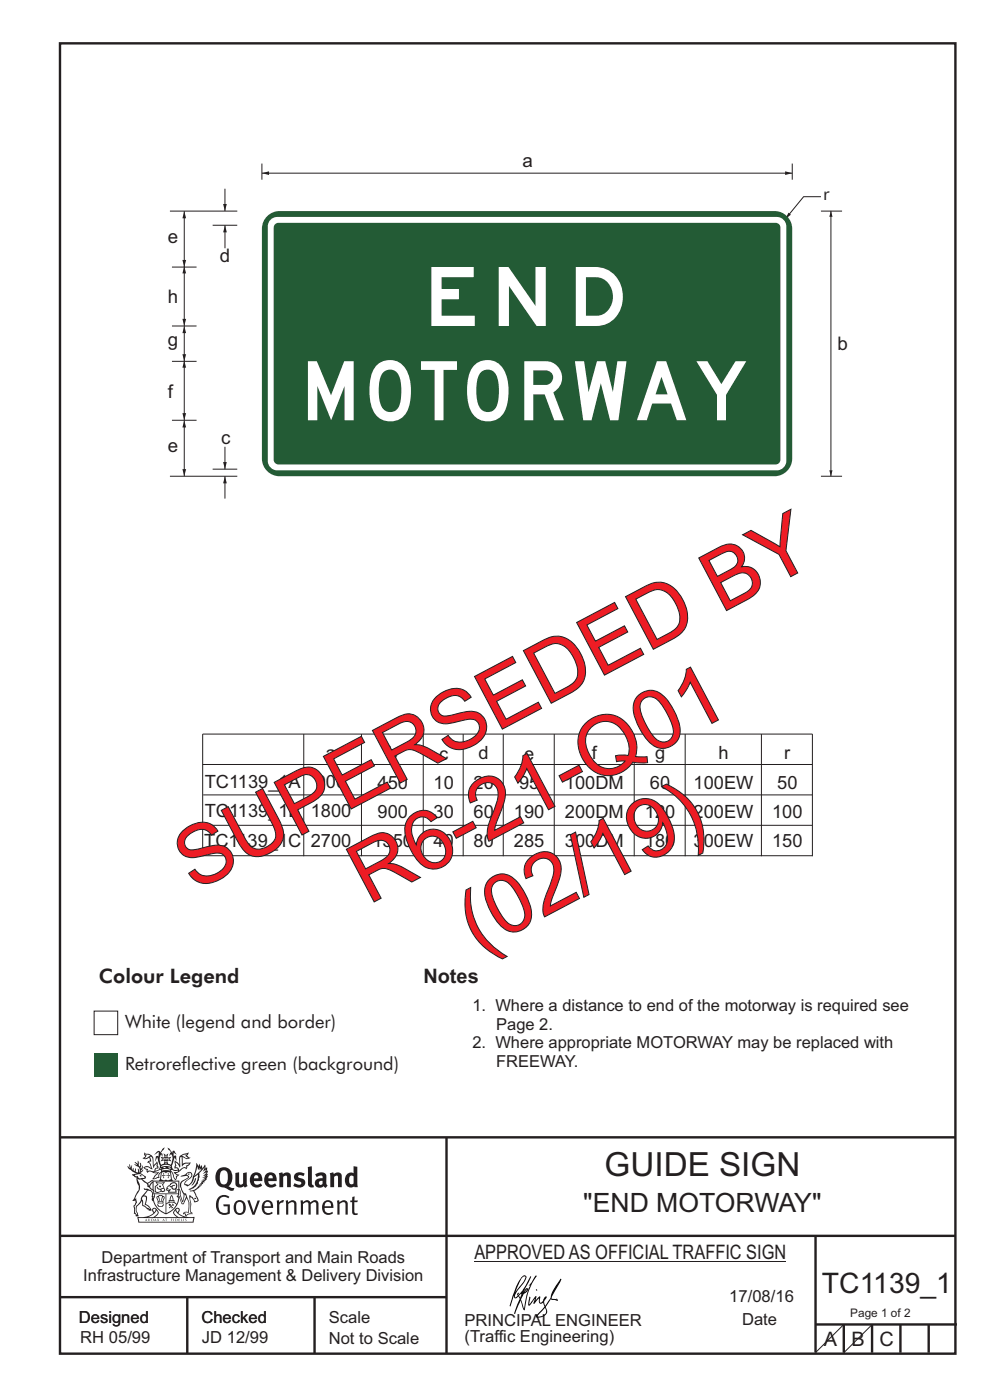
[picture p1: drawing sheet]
<svg xmlns="http://www.w3.org/2000/svg" width="210mm" height="297mm" viewBox="0 0 210 297" stroke-linecap="round" stroke-linejoin="round" font-family="sans-serif">
<g fill="none" stroke="#231f20" stroke-width=".51">
<path d="M12.7 9.2h190v278h-190zM12.7 241.3h190M94.7 241.4v45.8M12.7 275.2h82M12.7 262.2h190.1M39.7 275.2v12M66.7 275.2v12M173 262.2v24.8M173 281h30M179 281v6M185 281v6M191 281v6"/>
<path d="M197 281v6"/>
</g>
<g fill="#231f20">
<path d="M47 248.5a2.55 2.55 0 0 0 0 2.7l.3 .1a.81 .81 0 0 0 1-.9v-.6a1.04 1.04 0 0 0-1.1-1.5zM46.3 248.1a1.82 1.82 0 0 1 2.1-.2 1.82 1.82 0 0 1 .9 1.9 2.29 2.29 0 0 1-.8 1.9l.7 .3h.5l-.2 .6a2.87 2.87 0 0 1-2-.7 2.12 2.12 0 0 1-1.6-3.1z" fill-rule="evenodd"/>
<path d="M49.9 248.9l.8-.2v2a.46 .46 0 0 0 .3 .6 .46 .46 0 0 0 .6-.3v-2.1l.7-.2v2.4l.2 .5-.5 .4-.3-.3a1.02 1.02 0 0 1-1.2 .2 1.02 1.02 0 0 1-.6-1.1z" fill-rule="evenodd"/>
<path d="M54 249.5l-.1 .5h.9a.49 .49 0 0 0-.2-.6 .49 .49 0 0 0-.6 .1zM53.4 249.1a1.34 1.34 0 0 1 1.6-.2 1.34 1.34 0 0 1 .7 1.5v.2h-1.8a.77 .77 0 0 0 .5 .8 .77 .77 0 0 0 .9-.4l.3 .5a1.59 1.59 0 0 1-2 .2 1.59 1.59 0 0 1-.5-2z" fill-rule="evenodd"/>
<path d="M57.1 249.5l-.2 .5h1a.49 .49 0 0 0-.2-.6 .49 .49 0 0 0-.6 .1zM56.4 249.1a1.34 1.34 0 0 1 1.6-.2 1.34 1.34 0 0 1 .7 1.5v.2h-1.8a.77 .77 0 0 0 .5 .8 .77 .77 0 0 0 .9-.4l.4 .5a1.59 1.59 0 0 1-2.1 .2 1.59 1.59 0 0 1-.5-2z" fill-rule="evenodd"/>
<path d="M59.2 248.9l.7-.2 .1 .4a.95 .95 0 0 1 1-.3 .95 .95 0 0 1 .7 .8v2.3h-.8v-2.3a.46 .46 0 0 0-.8 .1v2.2h-.8z" fill-rule="evenodd"/>
<path d="M62.6 249.1a1.75 1.75 0 0 1 2-.1l-.2 .5-.6-.2a.43 .43 0 0 0-.6 .3l.4 .3a1.04 1.04 0 0 1 1.2 1.1 1.04 1.04 0 0 1-1.4 1l-1.2-.4 .3-.6 1 .4 .4-.4a.88 .88 0 0 0-1-.5l-.4-.2-.1-.4z" fill-rule="evenodd"/>
<path d="M65.3 247.6l.8-.2 .1 3.8 .3 .2 .1 .5a.88 .88 0 0 1-1-.1 .88 .88 0 0 1-.3-1z" fill-rule="evenodd"/>
<path d="M67.8 250.6a.43 .43 0 0 0-.1 .7 .43 .43 0 0 0 .7-.1v-.7zM66.8 249.2a1.7 1.7 0 0 1 2.4 .1v1.8l.3 .4-.4 .5-.5-.3a1.03 1.03 0 0 1-1.7-.2 1.03 1.03 0 0 1 .8-1.5h.7v-.4a.8 .8 0 0 0-1.2 .1z" fill-rule="evenodd"/>
<path d="M70 248.9l.7-.2 .1 .4a.95 .95 0 0 1 1-.3 .95 .95 0 0 1 .7 .8v2.3h-.8v-2.3a.46 .46 0 0 0-.8 .1v2.2h-.8z" fill-rule="evenodd"/>
<path d="M74.3 249.5a1.48 1.48 0 0 0 0 1.7h.5l.2-.1v-1.5l-.3-.2zM75 247.4l.8 .1 .1 4.4h-.7l-.1-.2a1.26 1.26 0 0 1-1.4 0 1.26 1.26 0 0 1-.5-1.3 1.29 1.29 0 0 1 .4-1.3 1.29 1.29 0 0 1 1.4-.2z" fill-rule="evenodd"/>
<path d="M46.4 253.9a1.72 1.72 0 0 1 2.3 0l-.3 .3a1.24 1.24 0 0 0-1.4-.2 1.24 1.24 0 0 0-.6 1.4 1.49 1.49 0 0 0 1.2 2l.7-.2v-1.3h-.8l-.1-.4h1.4v1.9a1.93 1.93 0 0 1-2.3 0 1.93 1.93 0 0 1-.7-2.2l.2-.7z" fill-rule="evenodd"/>
<path d="M50.4 255.1a1.65 1.65 0 0 0 .2 2.2 .99 .99 0 0 0 1-1.4 .78 .78 0 0 0-.4-.8 .78 .78 0 0 0-.8 0zM50 254.9a1.33 1.33 0 0 1 1.6-.1 1.33 1.33 0 0 1 .5 1.4 1.31 1.31 0 0 1-1.3 1.6 1.31 1.31 0 0 1-1.2-1.6v-.6z" fill-rule="evenodd"/>
<path d="M52.5 254.7l.5-.1 .8 2.6 .8-2.5h.5l-1.1 3h-.5z" fill-rule="evenodd"/>
<path d="M56.3 255.2l-.2 .7h1.3a.7 .7 0 0 0-.3-.8 .7 .7 0 0 0-.8 .1zM55.9 255a1.22 1.22 0 0 1 1.5-.2 1.22 1.22 0 0 1 .5 1.5h-1.8a.93 .93 0 0 0 .5 1 .93 .93 0 0 0 1.1-.2l.2 .3a1.43 1.43 0 0 1-1.8 .1 1.43 1.43 0 0 1-.6-1.7z" fill-rule="evenodd"/>
<path d="M58.7 254.7l.4-.1 .1 .5 .4-.4 .6-.1-.1 .6a.66 .66 0 0 0-.9 .6v1.9h-.4z" fill-rule="evenodd"/>
<path d="M60.6 254.8l.4-.2 .1 .5a.94 .94 0 0 1 1-.5 .94 .94 0 0 1 .8 .8v2.3h-.5l-.1-2.5a.81 .81 0 0 0-1.2 .3v2.2h-.4z" fill-rule="evenodd"/>
<path d="M63.7 254.7l.5-.1 .1 .5 .4-.3a.78 .78 0 0 1 1.2 .3 .9 .9 0 0 1 .9-.5 .9 .9 0 0 1 .8 .8v2.3h-.5l-.1-2.5a.67 .67 0 0 0-1.1 .3v2.2h-.5v-2.4l-.4-.2-.7 .4v2.2h-.5z" fill-rule="evenodd"/>
<path d="M69.1 255.2l-.2 .7h1.3a.7 .7 0 0 0-.3-.8 .7 .7 0 0 0-.8 .1zM68.7 255a1.22 1.22 0 0 1 1.5-.2 1.22 1.22 0 0 1 .5 1.5h-1.8a.93 .93 0 0 0 .4 1 .93 .93 0 0 0 1.2-.2l.2 .3a1.44 1.44 0 0 1-1.8 .1 1.44 1.44 0 0 1-.6-1.7z" fill-rule="evenodd"/>
<path d="M71.5 254.8l.4-.2 .1 .5a.94 .94 0 0 1 1-.5 .94 .94 0 0 1 .8 .8v2.3h-.5l-.1-2.5a.81 .81 0 0 0-1.2 .3v2.2h-.4z" fill-rule="evenodd"/>
<path d="M74.7 253.9l.5-.1v.9h.7l-.1 .4h-.6v2.1l.1 .2h.5l.1 .3a.75 .75 0 0 1-1.2-.6v-2h-.4v-.4h.4z" fill-rule="evenodd"/>
<path d="M30.8 244.9l1.1 .3-.9 .5h-.4l.6-.5zM31.8 245.5l.2-.1a2.44 2.44 0 0 1 .5 1.9l.1 .5 .6-1-.1 .6 .3 .3a.57 .57 0 0 0-.6 .8l-1-.2-.5 .2 .2-.5-.8-.3 .7-.1 .9 .5 .1-.1-.6-1.3-.2-.1 .5-.1zM30.7 244.4l-.1 .5 .2 .4-.6 .4a1.04 1.04 0 0 0 1.4-.1l.2 .6-.3 .1-.2 .4a.94 .94 0 0 1 .8 1.1l-.2-.1a1.16 1.16 0 0 0-1.5-.1l.3 .4 .4 .2 .1 .5 .2 .1 .1-.2a.94 .94 0 0 1 1.1 .3h.8l-1.2 1.2a1.13 1.13 0 0 0 1.2-.2l.4-.1v-.4l.4-.7a.83 .83 0 0 0-.6 1h-.3l-.7 .3 1.1-1.4-.5 .2-.5-.1 1.3-.5-.1-.2-.9 .4v-.3l.2-.2 .3 .1 .1-.3-.2-.4 .1-.6-.2-.3-.7 .9v-.7a1.42 1.42 0 0 0-1.6-1.8z" fill-rule="evenodd"/>
<path d="M38.5 245.3l.5-.3 .7-.1-.6 .3 .8 .5h-.3zM38.3 245.5h.2l.1 2a1.69 1.69 0 0 1 1.6-.7l-.8 .5 .1 .5a1.1 1.1 0 0 0-1.5 .6l-.1-.5-.2-.2h-.5l.3-.4-.3-.7a1.42 1.42 0 0 1 .9 1.1l.2-.1zM37.1 246.2l.1 1-.2 .3 .1 .5 .5-.1 .2 .2a.96 .96 0 0 1-1.2-.1l-.1 .1a1.06 1.06 0 0 0 1.3 .2v.1a.72 .72 0 0 1-.9 .2l.2 .5 .6 .2-.4 .2-.1 .7-.2-.4-.4-1.1-.4-.4 .4 .9a1.54 1.54 0 0 0 .7 1.2l.2-.3a.58 .58 0 0 1 .4-.7l.2-.2h-.3l-.5-.3 .9-.5a.93 .93 0 0 1 1.2-.5v.2l.2-.2 .1-.5a.99 .99 0 0 0 .7-.8l-1.3 .1-.3 .2-.1-1.4 .9 .4 .9-.3h-.4l-.5-.4 .4-.7-.6 .2a1.46 1.46 0 0 0-1.4 2.1l.1 .4-.3-.4z" fill-rule="evenodd"/>
<path d="M35.6 248.9l.2 .1-.1 .3 .4 .1-.4 .1v.5l-.1-.6h-.3l.3-.1z" fill-rule="evenodd"/>
<path d="M34.6 248.9l.2 .1v.3l.3 .1h-.3l-.1 .6v-.5l-.4-.1 .4-.1z" fill-rule="evenodd"/>
<path d="M34.3 248.8a.57 .57 0 0 1 .9 .2 .57 .57 0 0 1 .9-.2l.2 1.4h-.2a.57 .57 0 0 1-.9 0 .69 .69 0 0 1-1.1 0zM34.2 248.1l-.3 2.1-.1 .4h2.9l-.2-.4-.3-2.1h-.2v.3l-.8-.2-.8 .2v-.3z" fill-rule="evenodd"/>
<path d="M34.2 252.4a.3 .3 0 0 0 .6 0 .3 .3 0 0 0-.6 0zM33.3 251l.3 .3-.3 .3a.79 .79 0 0 0 0 1.3l.8-.2-.1-.3a.55 .55 0 0 1-.7-.6h.1l.2 .3 .3 .1 .8-.2-.4-.7 .4-.3-.7 .1zM33 250.7l1.1 .2 .9-.2-.4 .7 .4 1.1a.56 .56 0 0 1-.8 .3l-.2 .1a.73 .73 0 0 1-.9 .1 .73 .73 0 0 1-.3-.9v-.4l.6-.4z" fill-rule="evenodd"/>
<path d="M35.6 251.9l.7-.5a.58 .58 0 0 1 1-.1 .58 .58 0 0 1-.4 .9l-.3-.3a.43 .43 0 0 1 .6-.3v-.1a.57 .57 0 0 0-.8 .2l-.2-.1-.3 .1 .5 .2a.55 .55 0 0 0 .8 .4v.5h-1.3l.4-.3-.2-.2-.6 .1 .2-.2-.2-.1zM35.4 251.8l-.1 .2a.39 .39 0 0 0 .2 .6h.3l-.2 .4h1.9l-.1-.7a.86 .86 0 0 0-.1-1.4 .86 .86 0 0 0-1.3 .4z" fill-rule="evenodd"/>
<path d="M36 254.8h.8v.2h-.8zM36.4 253.8l.2 .8h-.4zM36.4 253.5l-.3 .5-.1 .6h-.2v.4l-.7 .4 .2 .2a1.48 1.48 0 0 1 2.1 .1l.2-.1-.6-.5v-.5h-.2l-.1-.6z" fill-rule="evenodd"/>
<path d="M35.8 255.4l.4 .1 .1 .3 .3-.2-.2-.2a.38 .38 0 0 1 .5 .5l-.2-.2-.3 .3 .4 .2-.4 .2-.1-.4-.4 .4-.1-.2 .4-.3-.1-.1-.2 .1z" fill-rule="evenodd"/>
<path d="M34.5 254h.2v.2l-.2 .6h-.2zM33.6 255.3h.9v.2a.55 .55 0 0 1-.8 .4v-.2l-.2-.1zM33.4 254h.2l.2 .8h-.2zM33.6 255h.8l.1 .1-.8 .1zM33.8 253.7h.5l-.2 1.1h-.1zM33.3 253.8l-.1 .3 .3 1.1a.48 .48 0 0 0-.1 .6 .48 .48 0 0 0 .5 .3l.5-.1a.49 .49 0 0 0 .2-.8l.3-1.1-.1-.3a1.42 1.42 0 0 0-1.5 0z" fill-rule="evenodd"/>
<path d="M33.7 251.5l.4 .1 .1 .3h-.3z" fill-rule="evenodd"/>
<path d="M41.3 250.1l.3-.2-.2 .9-.6 .7h-.2l.5-.7z" fill-rule="evenodd"/>
<path d="M39.7 249l.3-.2 .5 .2a.88 .88 0 0 1-.6 1.1 1.22 1.22 0 0 0-.8 1.3l.5 .2a.72 .72 0 0 0 .9-.4l.5-.8 .2-.6 .8-.6v.3a2.85 2.85 0 0 1-2 2.8l.1 .1a2.13 2.13 0 0 0 1.9-1.5v-.2a2.01 2.01 0 0 0 .3-1.8l1.1-1.3-.4 1 .7-.5-.7 1 .8-.4-.8 .8 .7-.1-.9 .5 .8-.1-.8 .4h.8l-.9 .3 .3 .2h-.4l.2 .3h-.3l.1 .3h-.4l.2 .3h-.2a2.16 2.16 0 0 1-2 1l.1 .2h.4a.76 .76 0 0 1 .7 .7l.5 1.2-.6 .2a1.45 1.45 0 0 0-1.1-1.3l.2 1.8-.1 1.8 .4 .3a1.07 1.07 0 0 0-1.2 .4v-.3l-.5-.2a.87 .87 0 0 1 1.1-.1v-.7a4.4 4.4 0 0 0-.6-3.1v-.3h-.3a2.16 2.16 0 0 1-.7-2.2l.3-.3 1.2-.8a.55 .55 0 0 0-.4-.8zM37.8 252.4a.76 .76 0 0 1 .3 1.1l.6 1.6 .4-1.7 .2 .1a.61 .61 0 0 1-.1 .9l-.3 .9h-.2l-.7-1.6-.3 .1a1.18 1.18 0 0 0 .1-1.4zM41.8 247.5l.2 .8 .3-.6v.6l.4-.5a1.9 1.9 0 0 1-1.1 1.4l-.4 .3zM38.3 249.6l1.3-.1 .2 .1v.3l-.5 .3a1.26 1.26 0 0 0-.9 1.9l.2 .6a1.84 1.84 0 0 1 .1 2.1l-.4-1.3a.96 .96 0 0 0-.4-1.3l-.4 .3a.78 .78 0 0 1 0 1.2l.1 .3h.4l.4 1.1a.38 .38 0 0 0 .2 .4 .38 .38 0 0 0 .4-.1l.6-1.2a2.94 2.94 0 0 1 .4 2.5l-.1 .5-.8-.1-.3 .4v.2l.4-.1 .1 .4 .2 .1a1.02 1.02 0 0 1 1.3-.5v-.4l-.3-.1 .1-1.8-.3-1.3 .1 .1a1.14 1.14 0 0 1 .8 .9 .63 .63 0 0 0 .8-.2 .63 .63 0 0 0-.1-.9l-.7-1.2 .9-.6 .2-.3 .3-.1-.1-.2h.4l-.1-.3h.3l-.1-.3 .5-.1-.2-.2 .6-.4v-.2h-.2l.4-.5-.3 .1 .3-.6-.4 .1 .4-.5v-.3l-.3 .2 .2-.6-.1-.3-.4 .3v-.8l-.6 .8-.2-.7-.2 .4-.3-.7-.1 .6-.5-.8-.1 1.4-.6 1.9a1.81 1.81 0 0 1-1 1.4l-.6-.2a1.75 1.75 0 0 1 1.1-1.2 .75 .75 0 0 0 .1-1.3 .75 .75 0 0 0-1.1 .5z" fill-rule="evenodd"/>
<path d="M41.2 254.1h.3l.2 .3h-.4z" fill-rule="evenodd"/>
<path d="M29.4 258.4h11.6l-.1 .8h-11.4zM31.4 258.2l.4-.1a2.48 2.48 0 0 0 1.4-1.3l.3 .5-.5 .6-.5 .3zM32.5 256.6l.3-.2 .2 .2-.3 .6zM37.2 256.8a2.65 2.65 0 0 0 1.8 1.4h-1.1l-.5-.3-.5-.6zM37.4 256.6l.2-.2 .3 .2-.3 .6zM29.2 258.2l.1 1.2h11.8l.2-1.1-.2-.1a4.1 4.1 0 0 1-3.3-.9l.3-.4-.1-.5a1.06 1.06 0 0 0-1.3 .9l.2 .4 .6 .5h-4.7l.3-.1a.84 .84 0 0 0 .6-.7 .84 .84 0 0 0-.5-.9l-.3-.2-.5 .1-.1 .5 .3 .4a4.2 4.2 0 0 1-3.4 .9z" fill-rule="evenodd"/>
<path d="M31 258.7l.1 .2h-.2zM31 258.6l-.3 .5 .4-.1 .2 .1z" fill-rule="evenodd"/>
<path d="M31.4 258.6h.2v.4a.25 .25 0 0 0 .2-.1 .25 .25 0 0 0-.1-.3h.1a.29 .29 0 0 1 0 .4 .29 .29 0 0 1-.4 0 .29 .29 0 0 1 0-.4z" fill-rule="evenodd"/>
<path d="M32.2 258.6a.22 .22 0 0 1 .3 .2 .22 .22 0 0 1-.3 .2zM32 258.6l.1 .5a.33 .33 0 0 0 .4-.1 .33 .33 0 0 0 0-.4 .33 .33 0 0 0-.5 0z" fill-rule="evenodd"/>
<path d="M32.9 258.7l.1 .2h-.2zM32.9 258.6l-.2 .5 .3-.1 .2 .1z" fill-rule="evenodd"/>
<path d="M33.3 258.6h.2l.1 .2 .2-.2-.2 .2 .2 .3-.3-.2v.2h-.2l.2-.3z" fill-rule="evenodd"/>
<path d="M34.7 258.7l.1 .2h-.2zM34.7 258.6l-.3 .5 .4-.1 .2 .1z" fill-rule="evenodd"/>
<path d="M35 258.6h.5h-.2v.5h-.2l.1-.5z" fill-rule="evenodd"/>
<path d="M36.2 258.6h.3h-.1v.2h.1h-.1v.3h-.2z" fill-rule="evenodd"/>
<path d="M36.7 258.6h.2v.5h-.2z" fill-rule="evenodd"/>
<path d="M37.3 258.6a.22 .22 0 0 1 .3 .2 .22 .22 0 0 1-.3 .2zM37.1 258.6v.5a.33 .33 0 0 0 .5-.1 .33 .33 0 0 0 0-.4 .33 .33 0 0 0-.5 0z" fill-rule="evenodd"/>
<path d="M37.8 258.6h.4h-.2v.2h.1h-.1v.2l.2 .1h-.4z" fill-rule="evenodd"/>
<path d="M38.4 258.6h.2l-.1 .4 .2 .1h-.3z" fill-rule="evenodd"/>
<path d="M38.9 258.6h.2v.5h-.2z" fill-rule="evenodd"/>
<path d="M39.3 258.6h.2l-.1 .1 .2 .2-.2 .2h-.1v-.2l.2 .1z" fill-rule="evenodd"/>
<path d="M34.2 247.4a1.51 1.51 0 0 1 2.1 .2 2.67 2.67 0 0 0-2.1 0zM35.7 247.6l.5 .2v.2l-.4-.1zM34.6 247.7l.5-.1 .1 .2h-.4zM34.1 247.9l.2 .1-.3 .1zM35 246.9l.2-.2 .3 .2zM34.9 245.7h.2v.3h-.2zM35 245.1l.2 .2 .2-.2-.1 .4h-.2zM35.1 246.3h.2l.1 .4-.2-.2-.2 .2zM35.3 245.7h.2v.3h-.2zM34.4 245.7l.3 .1 .1 .2-.4 .1 .2-.2zM35.7 245.8l.3-.1-.2 .2 .2 .2-.4-.1zM32.7 244.9l1-.5-.1 1-.2-.2-.3 .2-.3 1.1 .5-1 .3 .9a1.84 1.84 0 0 1 .2 1.7l.4 .1a2.48 2.48 0 0 1 2.2 .1l.2-.3-.2-.7 .7-1.7 .4 .6-.2-1-.2-.1-.2 .3v-.9l.6 .4-.6-.8-.3 .1-.1 .4-.5-.8-.5-.3 .2 .4 .6 .6-.5 .7 .5-.3a2.06 2.06 0 0 1-.1 2.2l-.5-.2-.2-.6 .2-.1 .7 .2-.4-.5 .4-.5-.7 .2-.2-.2 .2-.7-.5 .4-.5-.4 .2 .7-.2 .2-.7-.2 .4 .5-.4 .5 .8-.2 .1 .1-.2 .6-.5 .2a2.02 2.02 0 0 1 0-2.2l.3 .5-.1-.6-.3-.1 .8-1.3-.4 .4-.5 .7-.2-.3a.8 .8 0 0 0-.8 .5z" fill-rule="evenodd"/>
<path d="M29.2 250.1l.3 .2a.61 .61 0 0 1 .8 .3l.3 .2a.8 .8 0 0 1 .6 1l.4 .1 .6 .5a1 1 0 0 1 .4 1.1l-.1 .7v-.5h-.1a.96 .96 0 0 0-.8-1.3l-.2-.2h-.7l-.1-.1-.1 .1 .1 .3h.6l-1.2 1.4-.2 .9-.4 .6a1.33 1.33 0 0 0-.5 1.8l.2 .5a1.26 1.26 0 0 1-.5-1.4l-.1-.4a1.56 1.56 0 0 0 .4-1.7l-.3 .2 .2-.5a3.2 3.2 0 0 0 .7-3zM30.4 253.9h.4a2.06 2.06 0 0 1-.1 1.6l.7 .5 .4 .4-.6-.1-.8-.6-.1-.9a.51 .51 0 0 1 .1-.9zM28.6 249.3a1.52 1.52 0 0 1 2.1 .6l-1.1 .1-.2-.1-.1-.4-.5 .1zM27.5 247v.8l-.3-.4-.1 .1a3.1 3.1 0 0 0 1.9 1.5l-1 .1 .5 .6 .5 .1 .1 1.1a1.84 1.84 0 0 1-.3 2.5l-.4 .9-.3 .4 .2 .1 .4-.1 .1 .4-.2 .5-.3 .2 .1 1.8 .2-.1 .3 .6h.1l.5-.1-.2-.5a1.3 1.3 0 0 1-.1-1.7l.9-1 .2 1.1 .5 .2 .5 .5 .1-.1 .2 .4 .5-.1a1.85 1.85 0 0 0-1.2-1.4l.1-.2a1.39 1.39 0 0 0 0-1.5l-.5-.1 .5-.5a.66 .66 0 0 1 .9-.4 .66 .66 0 0 1 .3 .9l-.1 .4 .2-.1v.2l-.1 .3 .2 .5 .1-.3a2.24 2.24 0 0 0 .1-2.2 .73 .73 0 0 1-.7-.7 .73 .73 0 0 1 .6-.7v-.2a.94 .94 0 0 0-.9 .8 .48 .48 0 0 1-.1-.5 .48 .48 0 0 1 .5-.3l.5-.3a.51 .51 0 0 0-.8 .2l-.4 .3-1.1-.8 .6-.1 .2-.5-1.2-.7 .5-.4v-.4l-.4 .4v-.2a.69 .69 0 0 0 .2-1v.5l-.2 .2v-1.1l-.3-.2 .1 .6-.1 .2-.4-1.2v.6l-.6-.3 .5 .6-.6-.2 .3 .3a1 1 0 0 1 .7 1.5l-.2-.8v.8l-.5-.2v-.7l-.2 .6-.2-.1-.1-.6-.2 .4-.2-.2 .1-.7-.2 .5z" fill-rule="evenodd"/>
<path d="M29.6 249.5l.2-.2 .3 .3z" fill-rule="evenodd"/>
<path d="M32.4 250.5h5.6v2l-.2-.1v-1.7h-5.2v2.5h5.2v-.8l.1 .2-.1 1.1v-.3h-2.5v4a4.1 4.1 0 0 0 2.6-3.6l.1-.1a4 4 0 0 1-2.8 3.9 4.2 4.2 0 0 1-2.8-4.7l.1 1.3 .1-.2a3.8 3.8 0 0 0 2.5 3.4v-4h-2.5l-.2-.9z" fill-rule="evenodd"/>
<circle cx="40" cy="249.1" r=".17"/>
</g>
<path d="M100.6 267.7h66.2" fill="none" stroke="#231f20" stroke-width=".21"/>
<g fill="#000001">
<path d="M111.6 273.7l.2-.2-.5 .7zM110.4 274.5l.3 .1-.3 .8-.3-.5zM110.9 270.9h.5a9.3 9.3 0 0 1-2 3.1l-.1 .3 1-2.5zM110.6 271a14.7 14.7 0 0 0-2.2 4.9l-.3 1.2 .1 .1 .8-2.3a.42 .42 0 0 0 .2 .6 .42 .42 0 0 0 .6-.3l.2-.1 .3 .5-1.2 3.2h.2l1.1-2.9 .6 1.9 .2 .2 .2-.5a13.5 13.5 0 0 1 2-6.2l.5-.5-.2-.2-1.5 2.1 .3-.1a14.9 14.9 0 0 0-1.3 5.1l-.4-1.2a1.39 1.39 0 0 1 .2-1.8l.1-.2a.92 .92 0 0 0 .8-1.2 .75 .75 0 0 0-.7 .7l-.2 .2 1.6-3.4h-.1l-.4 .7a10.5 10.5 0 0 1-2.1 3.3l.1-.5a.32 .32 0 0 0-.3 .2 .32 .32 0 0 0 0 .4l-.5 .4a3.2 3.2 0 0 1 1.1-2.3l.5-.6a2.49 2.49 0 0 0 .7-1.6l-.3-.2z" fill-rule="evenodd"/>
<path d="M115.6 277.5a1.15 1.15 0 0 1 .1 1.3 1.15 1.15 0 0 1-1.2 .5h-.5zM112.3 275.1l-.3 1.7 .3 .2 1.2-1.5-.3 1.1 1.2-1.2a.94 .94 0 0 0 .3 1.2l.5-.3 .3 .9-1.2 1.3a.98 .98 0 0 0-.5 1 1.9 1.9 0 0 0 2.3-1.3l-.1-.2a1.02 1.02 0 0 1 .3-1.4l.5-1 1.5 .3-.2-.4v.2l-1.1-.1v-.3l2-3.6 .1-.2-.1-.2-1.8 2.7a6.6 6.6 0 0 1-1.5 3l-.2-.2a1.01 1.01 0 0 1 .4-1.4l.1-.2-.2-.1-.4 .4-.2 .5-.5 .4-.2-.4 .1-.9-.2-.1-.8 1 .2-1h-.1l-1.4 1.8 .2-1.5v-.1z" fill-rule="evenodd"/>
<path d="M113.7 273.6l.3 .2h-.3z" fill-rule="evenodd"/>
</g>
<path d="M41.5 281.2h14.1v4.7h-14.1z" fill-rule="evenodd" fill="#fff" stroke="#fff" stroke-width=".21"/>
<path d="M179 281l-6 6M185 281l-6 6" fill="none" stroke="#231f20" stroke-width=".21"/>
<path d="M20 223.5h5v5h-5z" fill-rule="evenodd" fill="#235b35"/>
<path d="M20 214.5h5v5h-5z" fill-rule="evenodd" fill="#fff" stroke="#231f20" stroke-width=".21"/>
<g fill="none" stroke="#231f20" stroke-width=".21">
<path d="M176.3 44.7v56.3M64.4 155.7v26M76.7 155.7v26M89.8 155.7v26M98.3 155.7v26M106.8 155.7v26M117.6 155.7v26M134.5 155.7v26M145.3 155.7v26M161.5 155.7v26M43 162.2h129.3M43 175.1h129.3"/>
<path d="M43.1 168.6h129.2M43 181.6h129.3M43 181.7v-26h129.3v26"/>
</g>
<g fill="#231f20">
<path d="M176.3 44.7l.3 1.3h-.7z"/>
<path d="M175.9 99.8h.7l-.3 1.2z"/>
</g>
<path d="M174.2 41.7h-3.7l-3.9 4.7" fill="none" stroke="#231f20" stroke-width=".21"/>
<path d="M167.3 45.1l.5 .5-1.2 .8z" fill="#231f20"/>
<path d="M39.1 69.2v7.5" fill="none" stroke="#231f20" stroke-width=".21"/>
<g fill="#231f20">
<path d="M39.1 69.2l.4 1.5h-.8z"/>
<path d="M38.7 75.2h.8l-.4 1.5z"/>
</g>
<path d="M39.1 56.5v12.7" fill="none" stroke="#231f20" stroke-width=".21"/>
<g fill="#231f20">
<path d="M39.1 56.5l.4 1.5h-.8z"/>
<path d="M38.7 67.7h.8l-.4 1.5z"/>
</g>
<path d="M39.1 76.5v12.7" fill="none" stroke="#231f20" stroke-width=".21"/>
<g fill="#231f20">
<path d="M39.1 76.5l.4 1.5h-.8z"/>
<path d="M38.7 87.7h.8l-.4 1.5z"/>
</g>
<path d="M39.1 44.8v11.9" fill="none" stroke="#231f20" stroke-width=".21"/>
<g fill="#231f20">
<path d="M39.1 44.8l.4 1.5h-.8z"/>
<path d="M38.7 55.2h.8l-.4 1.5z"/>
</g>
<path d="M39.1 89.2v11.8" fill="none" stroke="#231f20" stroke-width=".21"/>
<g fill="#231f20">
<path d="M39.1 89.2l.4 1.5h-.8z"/>
<path d="M38.7 99.5h.8l-.4 1.5z"/>
</g>
<path d="M55.6 36.7h112.5" fill="none" stroke="#231f20" stroke-width=".21"/>
<g fill="#231f20">
<path d="M55.6 36.7l1.5-.4v.8z"/>
<path d="M166.5 36.3l1.6 .4-1.6 .4z"/>
</g>
<path d="M47.7 47.8v4.9" fill="none" stroke="#231f20" stroke-width=".21"/>
<path d="M47.7 47.8l.4 1.5h-.8z" fill="#231f20"/>
<path d="M36.5 56.7h5.2M45.1 47.8h5.2M36.5 69.2h5.2M36.5 76.7h5.2M36.5 89.2h5.2M45.1 99.5h5.2M47.7 94.8v4.7M36 101h14.3" fill="none" stroke="#231f20" stroke-width=".21"/>
<path d="M47.3 98h.8l-.4 1.5z" fill="#231f20"/>
<path d="M47.7 101v4.8" fill="none" stroke="#231f20" stroke-width=".21"/>
<path d="M47.7 101l.4 1.5h-.8z" fill="#231f20"/>
<path d="M47.7 40v4.8" fill="none" stroke="#231f20" stroke-width=".21"/>
<path d="M47.3 43.3h.8l-.4 1.5z" fill="#231f20"/>
<path d="M55.6 34.7v3.4M168.1 34.7v3.4M36 44.8h14.3M174.1 44.8h4.5M174.1 101h4.5" fill="none" stroke="#231f20" stroke-width=".21"/>
<path d="M56.7 45.9a3.7 3.7 0 0 1 2.6-1.1h105a3.8 3.8 0 0 1 3.7 3.7v48.8a3.8 3.8 0 0 1-3.7 3.7h-105a3.8 3.8 0 0 1-3.7-3.7v-48.8a3.7 3.7 0 0 1 1.1-2.6z" fill-rule="evenodd" fill="#235b35"/>
<path d="M57.4 46.6l.9-.5 .5-.1h106a2.01 2.01 0 0 1 2 2v49.8a2.01 2.01 0 0 1-2 2h-106a2.01 2.01 0 0 1-2-2v-49.8l.1-.5z" fill-rule="evenodd" fill="#fff"/>
<path d="M58.4 47.6l.7-.3h105.4a1 1 0 0 1 1 1v49.2a1 1 0 0 1-1 1h-105.4a1 1 0 0 1-1-1v-49.2z" fill-rule="evenodd" fill="#235b35"/>
<g fill="#fff">
<path d="M91.5 56.6h9v2.2h-6.8v2.5h3.7v2.2h-3.7v3.5h7v2.2h-9.2z"/>
<path d="M105.8 56.6h2.1l5.7 8.3v-8.3h2.2v12.6h-2l-5.8-8.5v8.5h-2.2z"/>
<path d="M65.3 76.6h1.9l3 7.3 2.8-7.3h2v12.6h-1.9v-7.3l-2.9 7.3-2.9-7.3v7.3h-2z"/>
<path d="M89.3 76.6h7.6v1.9h-2.8v10.7h-1.9v-10.7h-2.9z"/>
<path d="M122 76.6h1.9l1 6.6 1.7-6.6h1.8l1.6 6.6 1-6.6h1.9l-1.7 12.6h-1.8l-1.9-7.9-2 7.9h-1.8z"/>
<path d="M147.7 76.6h2.4l2.9 4.9 3-4.9h2.3l-4.3 7.2v5.4h-1.9v-5.4z"/>
<path d="M122.1 56.6v12.6h4.4a6 6 0 0 0 5.5-7.7 5.8 5.8 0 0 0-5.9-4.9zM124.3 58.8a6.4 6.4 0 0 1 3.6 .3 4.4 4.4 0 0 1-.4 7.7l-3.2 .2z"/>
<path d="M80 77.4a7.5 7.5 0 0 0-1.6 5.5 7 7 0 0 0 2.1 5.8 4.1 4.1 0 0 0 6.4-3 10 10 0 0 0-1.2-7.9 4 4 0 0 0-5.7-.4zM81.2 79.1a2.09 2.09 0 0 1 2.2-.6 2.09 2.09 0 0 1 1.4 1.7 9.1 9.1 0 0 1-.5 6.5 2.1 2.1 0 0 1-2.1 .6 2.1 2.1 0 0 1-1.5-1.6 8.5 8.5 0 0 1 .5-6.6z"/>
<path d="M100.7 77.4a7.5 7.5 0 0 0-1.6 5.5 7 7 0 0 0 2.1 5.8 4.1 4.1 0 0 0 6.4-3 10 10 0 0 0-1.2-7.9 4 4 0 0 0-5.7-.4zM101.9 79.1a2.09 2.09 0 0 1 2.2-.6 2.09 2.09 0 0 1 1.4 1.7 9.1 9.1 0 0 1-.5 6.5 2.1 2.1 0 0 1-2.1 .6 2.1 2.1 0 0 1-1.5-1.6 8.5 8.5 0 0 1 .5-6.6z"/>
<path d="M113.1 78.6h2.7a1.54 1.54 0 0 1 1.5 1.5 1.54 1.54 0 0 1-1.5 1.6h-2.7zM111.2 76.6v12.6h1.9v-5.5h2.4l2.1 5.5h2l-2.2-5.9a3.5 3.5 0 0 0 1.8-3.9 3.5 3.5 0 0 0-3.3-2.8z"/>
<path d="M139.3 76.6h2l4.3 12.6h-2l-1.2-3.6h-4.1l-1.1 3.6h-2.1zM140.3 79.9l-1.2 3.8h2.5z"/>
</g>
<g font-size="17.6" fill="#ed1c24">
<text x="41.2" y="189.2" transform="rotate(-28 41.2 189.2)">SUPERSEDED BY</text>
<text x="78.1" y="192" transform="rotate(-28 78.1 192)">R6-21-Q01</text>
<text x="101.2" y="202.1" transform="rotate(-28 101.2 202.1)">(02/19)</text>
</g>
<text font-size="7.1" fill="#231f20" x="128.2" y="249.5">GUIDE SIGN</text>
<text font-size="6" fill="#231f20" x="174.4" y="274.3">TC1139_1</text>
<text font-size="5.6" fill="#231f20" x="123.7" y="257.2">&quot;END MOTORWAY&quot;</text>
<g font-size="4.2" fill="#231f20">
<text x="21" y="208.5">Colour Legend</text>
<text x="89.8" y="208.5">Notes</text>
<text x="100.6" y="267.2">APPROVED AS OFFICIAL TRAFFIC SIGN</text>
<text x="174.7" y="285.6">A</text>
<text x="180.6" y="285.6">B</text>
<text x="186.6" y="285.6">C</text>
</g>
<g font-size="4" fill="#231f20">
<text x="110.8" y="35.4">a</text>
<text x="174.6" y="42.5">r</text>
<text x="35.6" y="51.6">e</text>
<text x="46.6" y="55.6">d</text>
<text x="35.6" y="64.3">h</text>
<text x="35.6" y="73.4">g</text>
<text x="177.7" y="74.3">b</text>
<text x="35.6" y="84.4">f</text>
<text x="35.6" y="96">e</text>
<text x="46.9" y="94.1">c</text>
</g>
<g font-size="3.9" fill="#231f20">
<text x="69.1" y="161.1">a</text>
<text x="82.2" y="161.1">b</text>
<text x="93.2" y="161.2">c</text>
<text x="101.5" y="161.1">d</text>
<text x="111.2" y="161.2">e</text>
<text x="125.6" y="161.1">f</text>
<text x="139" y="161.1">g</text>
<text x="152.4" y="161.1">h</text>
<text x="166.4" y="161.1">r</text>
<text x="43.4" y="167.2">TC1139_1A</text>
<text x="67" y="167.2">900</text>
<text x="80.1" y="167.3">450</text>
<text x="92" y="167.4">10</text>
<text x="100.5" y="167.3">20</text>
<text x="110.1" y="167.4">95</text>
<text x="119.8" y="167.3">100DM</text>
<text x="137.9" y="167.3">60</text>
<text x="147.1" y="167.3">100EW</text>
<text x="164.9" y="167.3">50</text>
<text x="43.4" y="173.4">TC1139_1B</text>
<text x="65.9" y="173.4">1800</text>
<text x="80.1" y="173.5">900</text>
<text x="92" y="173.6">30</text>
<text x="100.5" y="173.5">60</text>
<text x="109" y="173.6">190</text>
<text x="119.8" y="173.5">200DM</text>
<text x="136.8" y="173.5">120</text>
<text x="147.1" y="173.5">200EW</text>
<text x="163.8" y="173.5">100</text>
<text x="43.3" y="179.6">TC1139_1C</text>
<text x="65.9" y="179.6">2700</text>
<text x="79" y="179.7">1350</text>
<text x="92" y="179.8">40</text>
<text x="100.5" y="179.7">80</text>
<text x="109" y="179.8">285</text>
<text x="119.8" y="179.7">300DM</text>
<text x="136.8" y="179.7">180</text>
<text x="147.1" y="179.7">300EW</text>
<text x="163.8" y="179.7">150</text>
<text x="26.5" y="218.1">White (legend and border)</text>
<text x="26.5" y="227.1">Retroreflective green (background)</text>
</g>
<g font-size="3.5" fill="#231f20">
<text x="100.2" y="214.6">1. Where a distance to end of the motorway is required see</text>
<text x="105.3" y="218.5">Page 2.</text>
<text x="100.2" y="222.4">2. Where appropriate MOTORWAY may be replaced with</text>
<text x="105.3" y="226.3">FREEWAY.</text>
<text x="21.6" y="267.9">Department of Transport and Main Roads</text>
<text x="17.7" y="271.8">Infrastructure Management &amp; Delivery Division</text>
<text x="16.7" y="280.6">Designed</text>
<text x="42.7" y="280.6">Checked</text>
<text x="69.7" y="280.6">Scale</text>
<text x="98.5" y="281.4">PRINCIPAL ENGINEER</text>
<text x="154.7" y="276.2">17/08/16</text>
<text x="157.4" y="281.2">Date</text>
<text x="17" y="284.8">RH 05/99</text>
<text x="42.7" y="284.8">DJ 5/14</text>
<text x="42.8" y="284.8">JD 12/99</text>
<text x="69.7" y="285.2">Not to Scale</text>
<text x="98.5" y="284.8">(Traffic Engineering)</text>
</g>
<text font-size="2.5" fill="#231f20" x="180.4" y="279.3">Page 1 of 2</text>
</svg>
